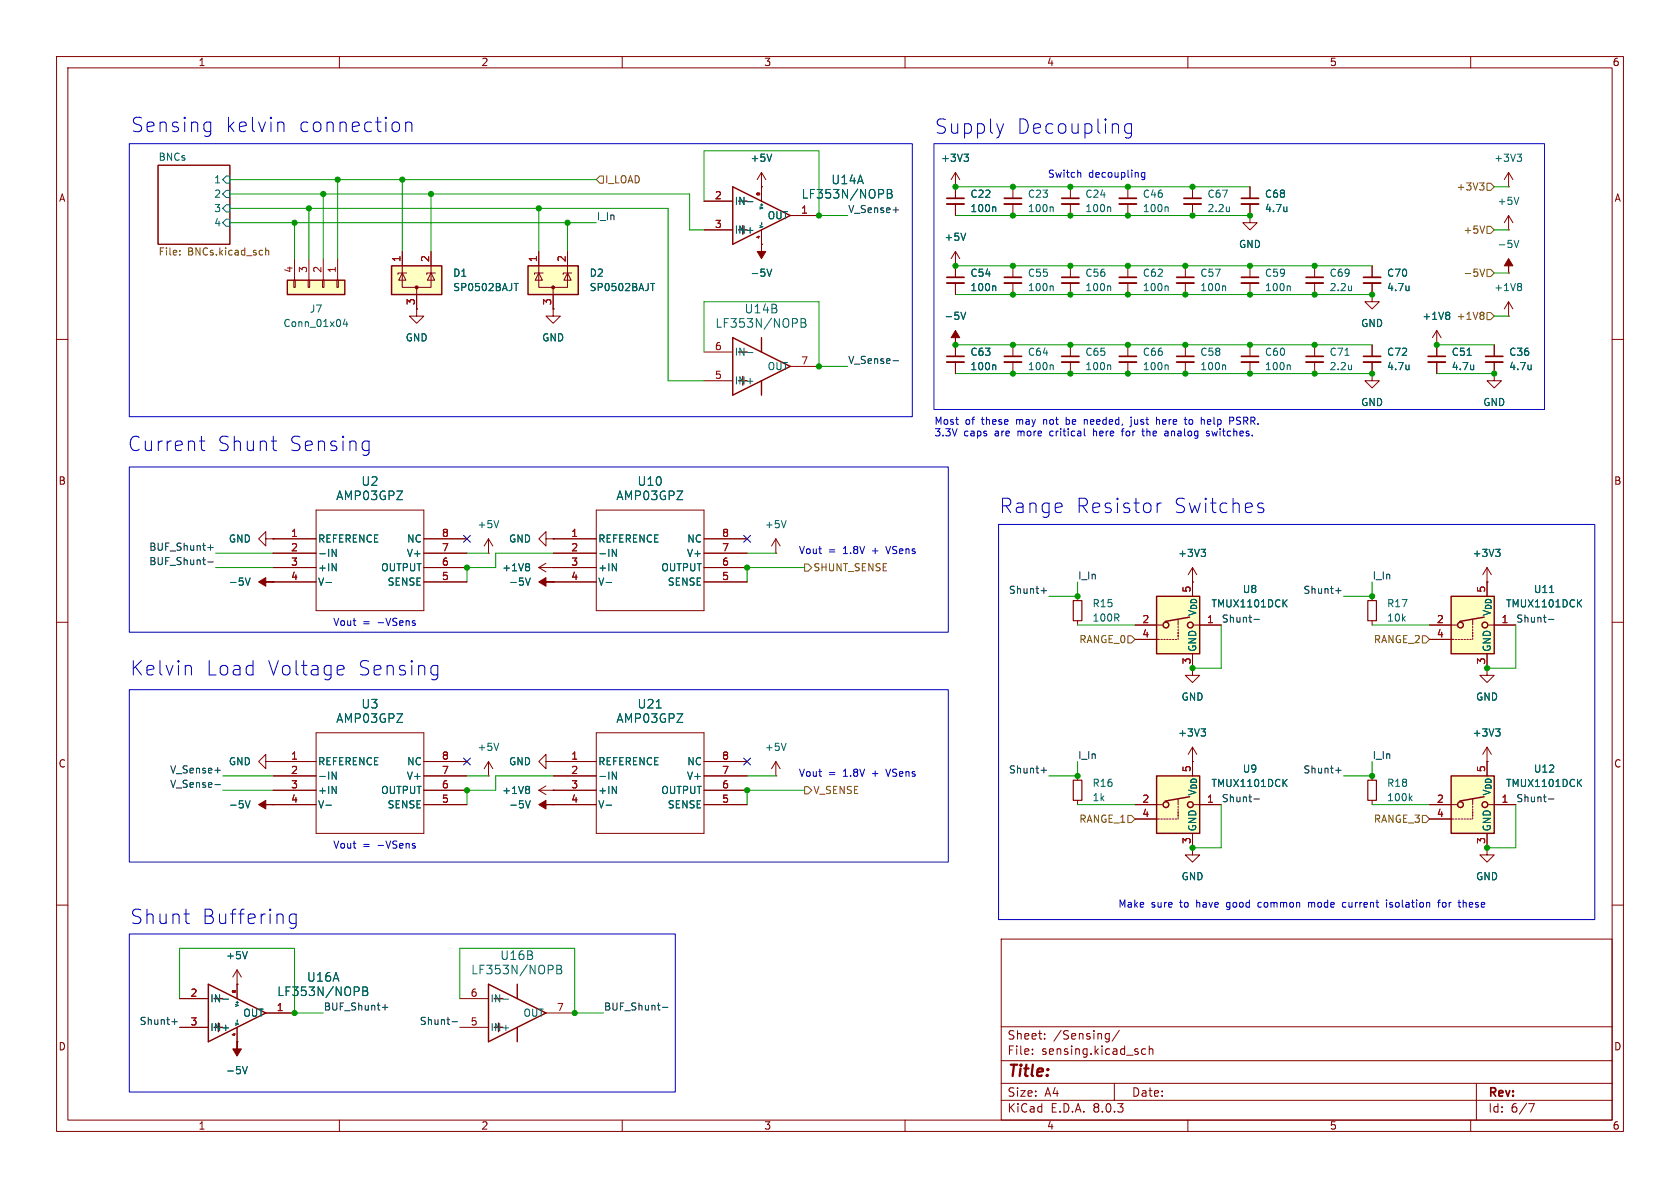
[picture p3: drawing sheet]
<svg xmlns="http://www.w3.org/2000/svg" width="297mm" height="210mm" viewBox="0 0 297 210" stroke-linecap="round" stroke-linejoin="round" font-family="sans-serif">
<g fill="none" stroke="#840000" stroke-width=".18">
<path d="M10 10h277v190h-277zM12 12h273v186h-273zM60 10v2M110 10v2M160 10v2M210 10v2M260 10v2M27.9 29.2h12.7v14h-12.7zM210.8 33v2.1M210.8 36.1v2M10 60h2M199.4 47v2"/>
<path d="M199.4 50v2.1M285 60h2M137.2 97.8h.1M137.2 95.3l-.8 1.2M137.2 95.3v2.5M137.2 95.3l.7 1.2M10 110h2M285 110h2M10 160h2M210.8 149.9v1.2h1.3l-1.3 1.3-1.3-1.3h1.3M210.8 149.9h.1M262.9 149.9v1.2h1.3l-1.3 1.3-1.3-1.3h1.3"/>
<path d="M262.9 149.9h.1M285 160h2M177 166h108v32h-108zM60 198v2M110 198v2M160 198v2M177 194.5h108M177 191.5h108M177 187.5h108M177 181.5h108M182.5 186.3v.1M182.5 185.5v.1"/>
<path d="M184.7 183.6v.1M184.7 182.8v.1M195.7 182.7l.4 .1M196.1 182.7v1.2l-.1 .2-.4 .1M196.1 183.6l-.4 .1M197 191.5v3M197.9 182.1l-1.3 2M202.5 185.5l-.4-.1-.3 .3v.4l.2 .2h.5M203.2 185.5l.2-.1 .3 .1 .1 .9M203.2 184.9v1.5M210 198v2M260 198v2"/>
<path d="M261 191.5v6.5M270.2 195.1h1l-.6 1.5"/>
</g>
<path d="M39.4 36.8l.6-.6h.6v1.3h-.6zM39.4 39.4l.6-.7h.6v1.3h-.6zM40 31.1h.6v1.3h-.6l-.6-.6zM40 33.7h.6v1.2h-.6l-.6-.6zM217.3 36.6v.8M217.3 37.3v.1M206.3 50.5l.2 .2v.7M139 92l-.4 1.3" fill="none" stroke="#006464" stroke-width=".18"/>
<path d="M31.8 45v.1M31.8 44.3v.1M47 43.8v1.3M47 44.4l.2-.2 .3 .1v.8" fill="none" stroke="#725600" stroke-width=".18"/>
<path d="M209.3 36.1h3M197.9 50h3" fill="none" stroke="#840000" stroke-width=".33"/>
<path d="M209.3 35.1h3M197.9 49h3" fill="none" stroke="#840000" stroke-width=".3"/>
<path d="M204.5 137.2h7.6v10.1h-7.6z" fill="#ffffc2"/>
<g fill="none" stroke="#840000" stroke-width=".18">
<path d="M200.7 144.8h4.3M200.7 142.2h4.8M205.2 144.8h.3M205.7 144.8h.3M206.2 144.8h.3M206.8 144.8h.2M207.3 144.8h.2M207.8 144.8h.2M208.3 141.2v1M208.3 142.5v.2M208.3 143v.3M208.3 143.5v.3"/>
<path d="M208.3 144v.3M208.3 144.5v.3M210.8 147.3v2.6M211.1 142.2h4.8"/>
</g>
<g fill="none" stroke="#840000" stroke-width=".25">
<path d="M204.5 137.2h7.6v10.1h-7.6zM210.3 140.8l-4.3 .8"/>
<circle cx="206.1" cy="142.2" r=".51"/>
<circle cx="210.4" cy="142.2" r=".51"/>
</g>
<path d="M227 138.3l.5 .7M227.5 137.8l-.7 .7" fill="none" stroke="#006464" stroke-width=".18"/>
<path d="M204.5 105.4h7.6v10.2h-7.6z" fill="#ffffc2"/>
<g fill="none" stroke="#840000" stroke-width=".18">
<path d="M134.6 43.2h.1M266.7 55.9h.1M266.7 53.3l-.8 1.3M266.7 53.3v2.6M266.7 53.3l.8 1.3M124.5 67.3h5M124.5 62.2h5M139.7 64.8h5.1M254 61v2M254 64v2M264.2 61v2M264.2 64v2"/>
<path d="M96.5 99.6l-1.3 .7M95.2 100.3l1.3 .8M95.2 100.3h2.6M97.8 102.9h.1M97.8 100.3h.1M200.7 113h4.3M200.7 110.5h4.8M205.2 113h.3M205.7 113h.3M206.2 113h.3M206.8 113h.2M207.3 113h.2"/>
<path d="M207.8 113h.2M208.3 109.5v1M208.3 110.7v.3M208.3 111.3v.2M208.3 111.8v.2M208.3 112.3v.2M208.3 112.8v.2M210.8 115.6v2.5M211.1 110.5h4.8M96.5 134.6v-1.2l-1.3 1.2 1.3 1.3v-1.3h1.3M97.8 134.6h.1"/>
</g>
<g fill="none" stroke="#840000" stroke-width=".25">
<path d="M129.5 59.7l10.2 5.1-10.2 5.1zM134.6 59.7v2.5M134.6 67.3v2.6M204.5 105.4h7.6v10.2h-7.6zM210.3 109.1l-4.3 .8"/>
<circle cx="206.1" cy="110.5" r=".51"/>
<circle cx="210.4" cy="110.5" r=".51"/>
</g>
<g fill="none" stroke="#006464" stroke-width=".18">
<path d="M135.6 47.6l.4 1.2 .4-1.2M141.6 56.3h.5l.2 .2 .1 .3-.3 .2a.41 .41 0 0 1 .4 .4 .41 .41 0 0 1-.3 .4h-.6zM141.6 57h.5M268.8 50.1l.2 .3-.2 .3 .2 .2v.2l-.2 .3M132.1 62.3h1M259.4 62.8h.7M260.5 64.5v.9M260.5 65.2v.1M270.7 64.5v.9M270.7 65.2l-.1 .1M93.4 99.6l.2 .3-.2 .3 .2 .1v.4l-.2 .2M92.9 102.2l.4 1.2 .4-1.2"/>
<path d="M227 106.6l.5 .7M227.5 106l-.7 .7"/>
</g>
<path d="M252.5 64h3M262.6 64h3.1" fill="none" stroke="#840000" stroke-width=".33"/>
<path d="M252.5 63h3M262.6 63h3.1" fill="none" stroke="#840000" stroke-width=".3"/>
<g fill="#840000" stroke="#840000" stroke-width=".18">
<path d="M134.6 43.2v1.3h.8l-.8 1.2-.7-1.2h.7z"/>
<path d="M95.2 102.9l1.3-.8v.8h1.3h-1.3v.7z"/>
</g>
<path d="M69.2 47h8.9v5.1h-8.9z" fill="#ffffc2"/>
<path d="M129.5 33l10.2 5.1-10.2 5.1zM69.2 47h8.9v5.1h-8.9z" fill="none" stroke="#840000" stroke-width=".25"/>
<g fill="#840000" stroke="#840000" stroke-width=".18">
<path d="M45.7 102.9l1.3-.8v.8h1.3h-1.3v.7z"/>
<circle cx="73.7" cy="50.8" r=".25"/>
</g>
<g fill="none" stroke="#840000" stroke-width=".18">
<path d="M124.5 35.6h5M134.6 33h.1M134.6 30.5l-.7 1.3M134.6 30.5v5.1M134.6 30.5l.8 1.3M139.7 38.1h5.1M168.9 33h.1M168.9 30.5l-.8 1.3M168.9 30.5v2.5M168.9 30.5l.8 1.3M179.1 33v2.1M179.1 36.1v2"/>
<path d="M189.2 33v2.1M189.2 36.1v2M199.4 33v2.1M199.4 36.1v2M266.7 33h.1M266.7 30.5l-.8 1.3M266.7 30.5v2.5M266.7 30.5l.8 1.3M71.1 48.3v2.5h5.1v-2.5M71.1 48.3l.7 1.2h-1.3zM71.1 44.5v3.8M71.9 48.3h-1.5v.2"/>
<path d="M73.7 50.8v3.8M76.2 48.3l.6 1.2h-1.2zM76.2 44.5v3.8M77 48.3h-1.6v.2M124.5 40.6h5M134.6 40.6v2.6M179.1 47v2M179.1 50v2.1M189.2 47v2M189.2 50v2.1M209.5 47v2M209.5 50v2.1"/>
<path d="M199.4 61v2M199.4 64v2M209.5 61v2M209.5 64v2M242.6 66v1.3h1.2l-1.2 1.3-1.3-1.3h1.3M242.6 66h.1M264.2 66v1.3h1.2l-1.2 1.3-1.3-1.3h1.3M264.2 66h.1M86.4 97.8h.1M86.4 95.3l-.8 1.2M86.4 95.3v2.5M86.4 95.3l.7 1.2"/>
<path d="M48.3 102.9h.1M47 134.6v-1.2l-1.3 1.2 1.3 1.3v-1.3h1.3M48.3 134.6h.1"/>
</g>
<g fill="none" stroke="#006464" stroke-width=".18">
<path d="M132.1 35.7h1M134.3 39.9l.5 .2-.5 .1M134.3 36.6l.5 .2-.5 .1M134.7 36v.4M134.7 39.3v.4M136.4 27.2l-.4 1.3M156.9 33.5h.5l.2 .1 .1 .3-.3 .3a.41 .41 0 0 1 .3 .4 .41 .41 0 0 1-.3 .4h-.5zM156.9 34.2h.5M170.4 27.2h.8l-.4 .5M171 27.7l.2 .3v.3l-.2 .2M186 36.6l.2 .2v.6M196.2 36.6l.2 .2v.6"/>
<path d="M206.3 36.6l.2 .2v.6M268.2 27.2h.8l-.4 .5M268.8 27.7l.2 .3v.3l-.2 .2M90.9 50.1h.7M91.2 50.1v1.3M186 50.5l.2 .2v.7M196.2 50.5l.2 .2v.7M216.5 50.5l.2 .2v.7M206.3 64.5l.2 .2v.7M216.5 64.5l.2 .2v.7M88.2 92l-.4 1.3M43.4 102.2l.4 1.2 .4-1.2"/>
</g>
<path d="M177.5 36.1h3.1M187.7 36.1h3.1M197.9 36.1h3M177.5 50h3.1M187.7 50h3.1M208 50h3.1M197.9 64h3M208 64h3.1" fill="none" stroke="#840000" stroke-width=".33"/>
<path d="M177.5 35.1h3.1M187.7 35.1h3.1M197.9 35.1h3M177.5 49h3.1M187.7 49h3.1M208 49h3.1M197.9 63h3M208 63h3.1" fill="none" stroke="#840000" stroke-width=".3"/>
<path d="M93.3 47h8.9v5.1h-8.9z" fill="#ffffc2"/>
<path d="M93.3 47h8.9v5.1h-8.9z" fill="none" stroke="#840000" stroke-width=".25"/>
<g fill="#840000" stroke="#840000" stroke-width=".18">
<path d="M266.7 45.7l.8 1.3h-.8v1.3v-1.3h-.8z"/>
<path d="M168.9 58.4l.8 1.3h-.8v1.3v-1.3h-.8z"/>
<circle cx="97.8" cy="50.8" r=".25"/>
</g>
<g fill="none" stroke="#840000" stroke-width=".18">
<path d="M168.9 33v2.1M168.9 36.1v2M266.7 38.1l-.8 1.3M266.7 38.1v2.5M266.7 38.1l.8 1.3M73.7 54.6v1.3h1.2l-1.2 1.3-1.3-1.3h1.3M73.7 54.6h.1M95.2 48.3v2.5h5.1v-2.5M95.2 48.3l.7 1.2h-1.3zM95.2 44.5v3.8M96 48.3h-1.5v.2M97.8 54.6v1.3h1.3l-1.3 1.3-1.3-1.3h1.3"/>
<path d="M97.8 54.6h.1M97.8 50.8v3.8M100.3 48.3l.7 1.2h-1.3zM100.3 44.5v3.8M101.1 48.3h-1.5v.2M168.9 47h.1M168.9 44.5v4.5M168.9 50v2.1M168.9 44.5l-.8 1.2M168.9 44.5l.8 1.2M232.4 47v2M232.4 50v2.1"/>
<path d="M242.6 52.1v1.2h1.2l-1.2 1.3-1.3-1.3h1.3M242.6 52.1h.1M242.6 47v2M242.6 50v2.1M266.7 40.6h.1M266.7 48.3h.1M168.9 61h.1M168.9 61v2M168.9 64v2M179.1 61v2M179.1 64v2M189.2 61v2"/>
<path d="M189.2 64v2M232.4 61v2M232.4 64v2M242.6 61v2M242.6 64v2M47 95.3v-1.3l-1.3 1.3 1.3 1.2v-1.2h1.3M48.3 95.3h.1M96.5 95.3v-1.3l-1.3 1.3 1.3 1.2v-1.2h1.3M97.8 95.3h.1M210.8 100.3l-.7 1.3M210.8 100.3v2.6M210.8 100.3l.8 1.3"/>
<path d="M242.6 105.4v.8M242.6 109.7v.8M262.9 118.1v1.3h1.3l-1.3 1.3-1.3-1.3h1.3M262.9 118.1h.1M262.9 100.3l-.8 1.3M262.9 100.3v2.6M262.9 100.3l.8 1.3M242.6 137.2v.7M262.9 132.1v2.5M262.9 132.1l-.8 1.3M262.9 132.1l.8 1.3M242.6 141.5v.7"/>
</g>
<g fill="none" stroke="#006464" stroke-width=".18">
<path d="M175.9 36.6l.1 .2v.6M268.5 34.9l-.4 1.2M115 50.1h.7M115.4 50.1v1.3M169.9 55.2l.4 1.3 .4-1.3M170.7 41.2l-.4 1.3M175.9 50.5l.1 .2v.7M238.9 50.5v.9M238.9 51.3h.1M249.1 50.5v.9M249.1 51.3h-.1M267.7 42.5l.4 1.3 .4-1.3"/>
<path d="M175.9 64.5l.1 .2v.7M186 64.5l.2 .2v.7M196.2 64.5l.2 .2v.7M237.8 62.8h.7M238.9 64.5v.9M238.9 65.2v.1M249.1 64.5v.9M249.1 65.2l-.1 .1M212.3 97.1h.8l-.4 .5M212.9 97.6l.2 .2v.3l-.2 .3M264.4 97.1h.8l-.4 .5M264.9 97.6l.3 .2v.3l-.3 .3"/>
<path d="M264.4 128.8h.8l-.4 .5M264.9 129.3l.3 .3v.3l-.3 .2M249.3 141.1l.3 .4M249.6 140.7l-.4 .5"/>
</g>
<path d="M167.4 36.1h3M167.4 50h3M230.9 50h3M241 50h3.1M167.4 64h3M177.5 64h3.1M187.7 64h3.1M230.9 64h3M241 64h3.1" fill="none" stroke="#840000" stroke-width=".33"/>
<path d="M167.4 35.1h3M167.4 49h3M230.9 49h3M241 49h3.1M167.4 63h3M177.5 63h3.1M187.7 63h3.1M230.9 63h3M241 63h3.1" fill="none" stroke="#840000" stroke-width=".3"/>
<path d="M241.8 106.2h1.5v3.5h-1.5zM241.8 137.9h1.5v3.6h-1.5z" fill="none" stroke="#840000" stroke-width=".2"/>
<path d="M50.8 49.5h10.2v2.6h-10.2z" fill="#ffffc2"/>
<g fill="none" stroke="#840000" stroke-width=".18">
<path d="M51.9 49.5h.3v1.3h-.3zM52.1 45.7v3.8M54.5 49.5h.2v1.3h-.2zM54.6 45.7v3.8M57 49.5h.3v1.3h-.3zM57.1 45.7v3.8M59.6 49.5h.2v1.3h-.2zM59.7 45.7v3.8M95.2 139.7l1.3 .8M95.2 139.7h2.6M96.5 138.9l-1.3 .8M97.8 139.7h.1"/>
<path d="M48.3 142.2h.1M97.8 142.2h.1"/>
</g>
<path d="M50.8 49.5h10.2v2.6h-10.2z" fill="none" stroke="#840000" stroke-width=".25"/>
<path d="M61 56.4l-.3 .9h.8M61.3 56.9v.8M93.4 139l.2 .3-.2 .3 .2 .1v.3l-.2 .3M43.4 141.5l.4 1.3 .4-1.3M92.9 141.5l.4 1.3 .4-1.3" fill="none" stroke="#006464" stroke-width=".18"/>
<g fill="#840000" stroke="#840000" stroke-width=".18">
<path d="M45.7 142.2l1.3-.7v.7h1.3h-1.3v.8z"/>
<path d="M95.2 142.2l1.3-.7v.7h1.3h-1.3v.8z"/>
</g>
<path d="M256.5 105.4h7.7v10.2h-7.7z" fill="#ffffc2"/>
<g fill="none" stroke="#840000" stroke-width=".18">
<path d="M252.7 113h4.3M252.7 110.5h4.9M257.3 113h.3M257.8 113h.3M258.3 113h.3M258.8 113h.3M259.3 113h.3M259.8 113h.3M260.3 109.5v1M260.3 110.7v.3M260.3 111.3v.2M260.3 111.8v.2"/>
<path d="M260.3 112.3v.2M260.3 112.8v.2M262.9 115.6v2.5M263.1 110.5h4.9M41.9 174h.1M41.9 171.5l-.8 1.2M41.9 171.5v2.5M41.9 171.5l.8 1.2M81.3 176.5h5.1M96.5 179.1h5.1M41.9 184.2h.1M81.3 181.6h5.1"/>
</g>
<g fill="none" stroke="#840000" stroke-width=".25">
<path d="M256.5 105.4h7.7v10.2h-7.7zM262.4 109.1l-4.3 .8M86.4 174l10.1 5.1-10.1 5.1zM91.4 174v2.5M91.4 181.6v2.6"/>
<circle cx="258.2" cy="110.5" r=".51"/>
<circle cx="262.5" cy="110.5" r=".51"/>
</g>
<path d="M274 104.8h.7M279.1 106.6l.5 .7M279.6 106l-.7 .7M43.7 168.2l-.4 1.3M89 176.6h.9M98.4 170.6h.6l.2 .2v.3l-.2 .2a.41 .41 0 0 1 .3 .4 .41 .41 0 0 1-.3 .4h-.6zM98.4 171.3h.6M42.9 188.5l.4 1.3 .4-1.3" fill="none" stroke="#006464" stroke-width=".18"/>
<path d="M41.9 184.2v1.2h.8l-.8 1.3-.8-1.3h.8z" fill="#840000" stroke="#840000" stroke-width=".18"/>
<path d="M256.5 137.2h7.7v10.1h-7.7z" fill="#ffffc2"/>
<g fill="none" stroke="#840000" stroke-width=".18">
<path d="M124.5 35.6h5M134.6 33h.1M134.6 33v2.6M139.7 38.1h5.1M168.9 33h.1M168.9 33v2.1M168.9 36.1v2M221 38.1v1.3h1.2l-1.2 1.2-1.3-1.2h1.3M221 38.1h.1M221 33v2.1M221 36.1v2M71.1 44.5v2.5"/>
<path d="M73.7 54.6h.1M73.7 52.1v2.5M76.2 44.5v2.5M95.2 44.5v2.5M97.8 54.6h.1M97.8 52.1v2.5M100.3 44.5v2.5M124.5 40.6h5M134.6 43.2h.1M134.6 40.6v2.6M168.9 47h.1M168.9 47v2"/>
<path d="M168.9 50v2.1M221 47v2M221 50v2.1M242.6 52.1h.1M242.6 47v2M242.6 50v2.1M254 58.4l-.8 1.3M254 58.4v4.6M254 58.4l.8 1.3M168.9 61h.1M168.9 61v2M168.9 64v2"/>
<path d="M221 61v2M221 64v2M242.6 66h.1M242.6 61v2M242.6 64v2M254 61h.1M254 64v2M264.2 66h.1M264.2 61v2M264.2 64v2M48.3 95.3h.1M48.3 95.3h7.6"/>
<path d="M48.3 97.8h7.6M55.9 90.2h19v17.8h-19zM74.9 95.3h7.6M74.9 97.8h7.6M97.8 95.3h.1M97.8 95.3h7.6M97.8 97.8h7.6M105.4 90.2h19.1v17.8h-19.1zM124.5 95.3h7.6M124.5 97.8h7.6M48.3 102.9h.1M48.3 100.3h7.6"/>
<path d="M48.3 102.9h7.6M74.9 100.3h7.6M74.9 102.9h7.6M97.8 102.9h.1M97.8 100.3h.1M97.8 100.3h7.6M97.8 102.9h7.6M124.5 100.3h7.6M124.5 102.9h7.6M190.5 105.4v.8M190.5 109.7v.8M200.7 110.5h3.8"/>
<path d="M200.7 113h3.8M210.8 118.1v1.3h1.3l-1.3 1.3-1.3-1.3h1.3M210.8 118.1h.1M210.8 115.6v2.5M212.1 110.5h3.8M252.7 110.5h3.8M252.7 113h3.8M262.9 118.1h.1M262.9 115.6v2.5M264.2 110.5h3.8M48.3 134.6h.1M48.3 134.6h7.6"/>
<path d="M48.3 137.2h7.6M48.3 139.7h7.6M55.9 129.5h19v17.8h-19zM74.9 134.6h7.6M74.9 137.2h7.6M74.9 139.7h7.6M86.4 137.2h.1M86.4 134.6l-.8 1.3M86.4 134.6v2.6M86.4 134.6l.7 1.3M97.8 134.6h.1M97.8 139.7h.1"/>
<path d="M97.8 134.6h7.6M97.8 137.2h7.6M97.8 139.7h7.6M105.4 129.5h19.1v17.8h-19.1zM124.5 134.6h7.6M124.5 137.2h7.6M124.5 139.7h7.6M137.2 137.2h.1M137.2 134.6l-.8 1.3M137.2 134.6v2.6M137.2 134.6l.7 1.3M190.5 137.2v.7"/>
<path d="M210.8 132.1l-.7 1.3M210.8 132.1v2.5M210.8 132.1l.8 1.3M48.3 142.2h.1M48.3 142.2h7.6M74.9 142.2h7.6M97.8 142.2h.1M97.8 142.2h7.6M124.5 142.2h7.6M190.5 141.5v.7M200.7 144.8h3.8M200.7 142.2h3.8"/>
<path d="M210.8 149.9h.1M210.8 147.3v2.6M212.1 142.2h3.8M252.7 144.8h4.3M252.7 142.2h4.9M257.3 144.8h.3M257.8 144.8h.3M258.3 144.8h.3M258.8 144.8h.3M259.3 144.8h.3M259.8 144.8h.3M260.3 141.2v1"/>
<path d="M260.3 142.5v.2M260.3 143v.3M260.3 143.5v.3M260.3 144v.3M260.3 144.5v.3M262.9 149.9h.1M262.9 147.3v2.6M263.1 142.2h4.9M31.7 176.5h5.1M41.9 174h.1M41.9 174v2.5M47 179.1h5.1"/>
<path d="M31.7 181.6h5.1M41.9 184.2h.1M41.9 181.6v2.6"/>
</g>
<g fill="none" stroke="#840000" stroke-width=".25">
<path d="M256.5 137.2h7.7v10.1h-7.7zM262.4 140.8l-4.3 .8M36.8 174l10.2 5.1-10.2 5.1z"/>
<circle cx="258.2" cy="142.2" r=".51"/>
<circle cx="262.5" cy="142.2" r=".51"/>
</g>
<g fill="none" stroke="#006464" stroke-width=".18">
<path d="M132.1 35.7h1M134.3 39.9l.5 .2-.5 .1M134.3 36.6l.5 .2-.5 .1M134.7 36v.4M134.7 39.3v.4M136.4 27.2l-.4 1.3M156.9 33.5h.5l.2 .1 .1 .3-.3 .3a.41 .41 0 0 1 .3 .4 .41 .41 0 0 1-.3 .4h-.5zM156.9 34.2h.5M170.4 27.2h.8l-.4 .5M171 27.7l.2 .3v.3l-.2 .2M175.9 36.6l.1 .2v.6M227.5 36.6v.8"/>
<path d="M227.5 37.3l-.1 .1M90.9 50.1h.7M91.2 50.1v1.3M115 50.1h.7M115.4 50.1v1.3M135.6 47.6l.4 1.2 .4-1.2M169.9 55.2l.4 1.3 .4-1.3M170.7 41.2l-.4 1.3M175.9 50.5l.1 .2v.7M227.9 50.5l.2 .2v.7M249.1 50.5v.9M249.1 51.3h-.1"/>
<path d="M256.1 55.2l.2 .2-.2 .3 .2 .3v.2l-.2 .3M175.9 64.5l.1 .2v.7M227.9 64.5l.2 .2v.7M249.1 64.5v.9M249.1 65.2l-.1 .1M259.4 62.8h.7M260.5 64.5v.9M260.5 65.2v.1M270.7 64.5v.9M270.7 65.2l-.1 .1M58.7 97.1l.7 1.3v-1.3M58.7 99.6l.7 1.3v-1.3"/>
<path d="M93.4 99.6l.2 .3-.2 .3 .2 .1v.4l-.2 .2M108.2 97.1l.8 1.3v-1.3M108.2 99.6l.8 1.3v-1.3M212.3 97.1h.8l-.4 .5M212.9 97.6l.2 .2v.3l-.2 .3M264.4 97.1h.8l-.4 .5M264.9 97.6l.3 .2v.3l-.3 .3M43.4 102.2l.4 1.2 .4-1.2M57.6 103h1M92.9 102.2l.4 1.2 .4-1.2M107.2 103h.9M227 106.6l.5 .7"/>
<path d="M227.5 106l-.7 .7M274 104.8h.7M279.1 106.6l.5 .7M279.6 106l-.7 .7M58.7 136.5l.7 1.2v-1.2M58.7 139l.7 1.3v-1.3M88.2 131.4l-.4 1.3M93.4 139l.2 .3-.2 .3 .2 .1v.3l-.2 .3M108.2 136.5l.8 1.2v-1.2M108.2 139l.8 1.3v-1.3M116 125.2h.9M139 131.4l-.4 1.3"/>
<path d="M212.3 128.8h.8l-.4 .5M212.9 129.3l.2 .3v.3l-.2 .2M227 138.3l.5 .7M227.5 137.8l-.7 .7M264.4 128.8h.8l-.4 .5M264.9 129.3l.3 .3v.3l-.3 .2M279.1 138.3l.5 .7M279.6 137.8l-.7 .7M43.4 141.5l.4 1.3 .4-1.3M57.6 142.3h1M92.9 141.5l.4 1.3 .4-1.3M107.2 142.3h.9"/>
<path d="M39.4 176.6h1M41.6 177.6l.5 .1-.5 .2M41.9 177v.4M43.7 168.2l-.4 1.3M64.2 174.5h.5l.2 .1 .1 .3-.3 .3a.41 .41 0 0 1 .3 .4 .41 .41 0 0 1-.3 .4h-.5zM64.2 175.2h.5M41.6 180.9l.5 .1-.5 .2M41.9 180.3v.4M42.9 188.5l.4 1.3 .4-1.3"/>
</g>
<path d="M189.7 106.2h1.6v3.5h-1.6zM189.7 137.9h1.6v3.6h-1.6z" fill="none" stroke="#840000" stroke-width=".2"/>
<path d="M219.5 36.1h3M219.5 50h3M219.5 64h3" fill="none" stroke="#840000" stroke-width=".33"/>
<path d="M219.5 35.1h3M219.5 49h3M219.5 63h3" fill="none" stroke="#840000" stroke-width=".3"/>
<g fill="none" stroke="#725600" stroke-width=".18">
<path d="M106 31.1h.7v1.3h-.7l-.6-.6zM261.6 32.3h.8l-.5 .5M262.1 32.8l.3 .3v.3l-.3 .2M262.5 39.9l-.4 1.3M262.9 32.4h.6l.7 .6-.7 .7h-.6zM261.6 47.6l.5 1.2 .4-1.2M262.1 55.2l.3 .2-.3 .3 .3 .3v.2l-.3 .3M262.9 40h.6l.7 .6-.7 .7h-.6zM262.9 47.6h.6l.7 .7-.7 .6h-.6zM262.9 55.2h.6l.7 .7-.7 .6h-.6zM142.2 99.7h.7l.6 .6-.6 .7h-.7zM199.4 112.4h.6l.7 .6-.7 .7h-.6z"/>
<path d="M251.5 112.4h.6l.6 .6-.6 .7h-.6zM142.2 139.1h.7l.6 .6-.6 .6h-.7zM199.4 144.1h.6l.7 .7-.7 .6h-.6zM251.5 144.1h.6l.6 .7-.6 .6h-.6z"/>
</g>
<g fill="none" stroke="#0f0f0f" stroke-width=".18">
<path d="M157.9 37.1h1M157.9 63.8h1M36.7 99.3h1M36.7 96.8h1M37.2 96.3v1M184 104.4h1M184.5 103.9v1M221.7 109.5h1M236.1 104.4h1M236.6 103.9v1M273.8 109.5h.9M38 136.2h1"/>
<path d="M38 138.7h1M184 136.2h1M184.5 135.7v.9M236.1 136.2h1M236.6 135.7v.9M221.7 141.2h1M273.8 141.2h.9M67.6 178.1h1M68.1 177.6v1M117.1 178.1h1M30.4 180.6h.9M30.9 180.1v1"/>
<path d="M79.9 180.6h1"/>
</g>
<g fill="none" stroke="#0000c2" stroke-width=".18">
<path d="M22.9 25.4h138.4v48.3h-138.4zM36.5 21.6l.8 .1M37.3 21.6v2l-.5 .5M37.3 23.1l-.8 .2M49.5 21.6l.6 .1 .1 .2v1.4M71.7 21.8a.63 .63 0 0 1 1.1 .1v1.4M71.7 21.6v1.7M165.1 25.4h107.9v47h-107.9zM177.4 21.9l-.6 1.7M190.7 30.5l.4 .2v.6M200 21.9v2a.69 .69 0 0 1-1.1 .4M200 22l-.7-.1-.5 .5v.7l.3 .3 .2 .2 .7-.2"/>
<path d="M202.4 30.6l-.4-.1-.2 .2 .1 .6h.5M202.4 30.5v1l-.3 .3-.3-.1M35.2 78h1M35.6 77.1v2.2l.1 .2 .5 .2M47.9 78h1M48.7 79.7h.2M64.5 78l.7 .1M65.2 79.5l-.7 .2M65.2 78v2l-.4 .5M188.5 73.7v1.3M188.5 75h.1M188.6 74.2h-.1"/>
<path d="M191.7 74.2v.8M191.7 75.8v1.1l.2 .2M192.1 74.2l-.4 .1M193.3 75.8v1.3M193.5 76.2l-.2 .1M198.2 76.2h.5M198.4 76v1.1M200 73.7v.2M200 74.2l-.1 1.2M201.8 76.2h.5M202 75.8v1.1l.3 .2M204.4 74.3l.2-.1h.3l.1 .8"/>
<path d="M204.4 73.7v1.3M206 76.3h.4l.1 .8M206 77h.5M206.5 76.5l-.5 .1M209.3 74.2h.5M209.7 75h.1M210.4 74.2l-.2 .2v.4l.2 .2M213.5 74.2v.8M213.8 76.3l-.3-.1-.2 .2v.2l.5 .1v.3h-.5M214.1 74.5l-.6 .1M217.9 73.7l.2 .3v.3l-.2 .1M218.6 75h.2"/>
<path d="M218.8 73.7l-.2 .3 .2 .3M22.9 82.6h144.7v29.2h-144.7zM156.6 96.6l.4 1.3M176.5 92.7h105.4v69.9h-105.4zM204.6 88.9v1.7M205.3 88.9a.65 .65 0 0 0-.7 .5M222.5 89l.2-.1 .6 .1M222.5 89.6l.8 .3 .1 .4-.3 .3-.8-.1M33.5 117.6l.3 .4v1.3M60 117.6l.7 .1 .1 .5-1.2 .3M60.7 119.2l-.7 .1M73.1 110.1l.3 .1v.2l-.2 .2h-.2"/>
<path d="M73.1 109.7l.3 .1M76.7 117.6l.7 .1M77.4 119.2l-.7 .1M77.4 117.6v2.1a.69 .69 0 0 1-.9 .5M22.9 121.9h144.7v30.5h-144.7zM156.6 136l.4 1.2M73.1 149.5l.3 .1v.2l-.2 .1h-.2M73.1 149.1h.3M222.6 159.5l-.2 .3v.3l.2 .3M231.3 159.5v.9M231.7 159.5l-.4 .1M237.9 159.6l-.3-.1-.3 .3 .1 .5h.5"/>
<path d="M245.1 159.1v.1M245.1 159.5v.9M245.9 159.5l-.2 .2 .2 .2M254.1 159.5h.5M254.6 159.1l-.3 .2v1.1M255.2 159.5l-.2 .3v.3l.2 .3M258.7 159.1v1.3M259 159.5l-.3 .1M22.9 165.1h96.5v27.9h-96.5zM32.5 161.6h1M33.2 163.3h.3M52.4 161.7l-.8-.1-.5 .5v.7l.3 .3 .2 .2 .8-.2"/>
<path d="M52.4 161.6v2a.69 .69 0 0 1-1.1 .4M245.7 160.3l.3 .1"/>
</g>
<g fill="none" stroke="#009600" stroke-width=".18">
<path d="M40.6 39.4h64.8M40.6 36.8h77.5v30.5h6.4M40.6 34.3h81.3v6.3h2.6M40.6 31.8h64.8M52.1 39.4v6.3M54.6 36.8v8.9M57.1 34.3v11.4M59.7 31.8v13.9M71.1 31.8v12.7M76.2 34.3v10.2M95.2 36.8v7.7M100.3 39.4v5.1"/>
<path d="M124.5 35.6v-8.9h20.3v11.4h5.1M168.9 33h52.1M168.9 38.1h52.1M264.2 33h2.5M168.9 52.1h73.7M168.9 47h73.7M264.2 40.6h2.5M264.2 55.9h2.5M264.2 48.3h2.5M124.5 62.2v-8.9h20.3v11.5h5.1M168.9 61h73.7M168.9 66h73.7"/>
<path d="M254 61h10.2M254 66h10.2M38.1 97.8h10.2M82.5 97.8h3.9M97.8 97.8h-10.2v2.5h-5.1v2.6M132.1 97.8h5.1M38.1 100.3h10.2M142.2 100.3h-10.1v2.6M190.5 102.9v2.5h-5.1M190.5 110.5h10.2M215.9 110.5v7.6h-5.1M242.6 102.9v2.5h-5.1"/>
<path d="M242.6 110.5h10.1M268 110.5v7.6h-5.1M39.4 137.2h8.9M39.4 139.7h8.9M82.5 137.2h3.9M97.8 137.2h-10.2v2.5h-5.1v2.5M132.1 137.2h5.1M142.2 139.7h-10.1v2.5M190.5 134.6v2.6h-5.1M242.6 134.6v2.6h-5.1M190.5 142.2h10.2M215.9 142.2v7.7h-5.1"/>
<path d="M242.6 142.2h10.1M268 142.2v7.7h-5.1M31.7 176.5v-8.9h20.4v11.5h5M81.3 176.5v-8.9h20.3v11.5h5.1"/>
</g>
<path d="M81.9 94.6l1.3 1.3M83.2 94.6l-1.3 1.3M131.5 94.6l1.2 1.3M132.7 94.6l-1.2 1.3M81.9 134l1.3 1.2M83.2 134l-1.3 1.2M131.5 134l1.2 1.2M132.7 134l-1.2 1.2" fill="none" stroke="#000084" stroke-width=".18"/>
<g fill="#009600" stroke="#009600" stroke-width=".18">
<circle cx="189.2" cy="38.1" r=".46"/>
<circle cx="199.4" cy="33" r=".46"/>
<circle cx="199.4" cy="38.1" r=".46"/>
<circle cx="189.2" cy="33" r=".46"/>
<circle cx="210.8" cy="38.1" r=".46"/>
<circle cx="221" cy="38.1" r=".46"/>
<circle cx="209.5" cy="52.1" r=".46"/>
<circle cx="209.5" cy="66" r=".46"/>
<circle cx="209.5" cy="61" r=".46"/>
<circle cx="199.4" cy="52.1" r=".46"/>
<circle cx="189.2" cy="47" r=".46"/>
<circle cx="199.4" cy="47" r=".46"/>
<circle cx="189.2" cy="52.1" r=".46"/>
<circle cx="209.5" cy="47" r=".46"/>
<circle cx="221" cy="47" r=".46"/>
<circle cx="221" cy="52.1" r=".46"/>
<circle cx="199.4" cy="61" r=".46"/>
<circle cx="199.4" cy="66" r=".46"/>
<circle cx="189.2" cy="61" r=".46"/>
<circle cx="210.8" cy="33" r=".46"/>
<circle cx="179.1" cy="52.1" r=".46"/>
<circle cx="179.1" cy="47" r=".46"/>
<circle cx="179.1" cy="33" r=".46"/>
<circle cx="179.1" cy="38.1" r=".46"/>
<circle cx="168.9" cy="47" r=".46"/>
<circle cx="179.1" cy="66" r=".46"/>
<circle cx="168.9" cy="61" r=".46"/>
<circle cx="179.1" cy="61" r=".46"/>
<circle cx="210.8" cy="118.1" r=".46"/>
<circle cx="210.8" cy="149.9" r=".46"/>
<circle cx="190.5" cy="137.2" r=".46"/>
<circle cx="232.4" cy="66" r=".46"/>
<circle cx="264.2" cy="66" r=".46"/>
<circle cx="262.9" cy="149.9" r=".46"/>
<circle cx="242.6" cy="137.2" r=".46"/>
<circle cx="242.6" cy="105.4" r=".46"/>
<circle cx="262.9" cy="118.1" r=".46"/>
<circle cx="242.6" cy="52.1" r=".46"/>
<circle cx="254" cy="61" r=".46"/>
<circle cx="242.6" cy="66" r=".46"/>
<circle cx="232.4" cy="47" r=".46"/>
<circle cx="232.4" cy="52.1" r=".46"/>
<circle cx="221" cy="61" r=".46"/>
<circle cx="232.4" cy="61" r=".46"/>
<circle cx="221" cy="66" r=".46"/>
<circle cx="168.9" cy="33" r=".46"/>
<circle cx="144.8" cy="38.1" r=".46"/>
<circle cx="132.1" cy="139.7" r=".46"/>
<circle cx="95.2" cy="36.8" r=".46"/>
<circle cx="76.2" cy="34.3" r=".46"/>
<circle cx="100.3" cy="39.4" r=".46"/>
<circle cx="132.1" cy="100.3" r=".46"/>
<circle cx="190.5" cy="105.4" r=".46"/>
<circle cx="144.8" cy="64.8" r=".46"/>
<circle cx="189.2" cy="66" r=".46"/>
<circle cx="82.5" cy="100.3" r=".46"/>
<circle cx="57.1" cy="34.3" r=".46"/>
<circle cx="59.7" cy="31.8" r=".46"/>
<circle cx="54.6" cy="36.8" r=".46"/>
<circle cx="71.1" cy="31.8" r=".46"/>
<circle cx="52.1" cy="39.4" r=".46"/>
<circle cx="101.6" cy="179.1" r=".46"/>
<circle cx="82.5" cy="139.7" r=".46"/>
<circle cx="52.1" cy="179.1" r=".46"/>
</g>
<g font-size="3.5" fill="#0000c2">
<text x="23.1" y="23.6">Sensing</text>
<text x="39.8" y="23.6">kelvin</text>
<text x="52.7" y="23.6">connection</text>
<text x="165.1" y="23.9">Supply</text>
<text x="179.6" y="23.9">Decoupling</text>
<text x="22.6" y="80">Current</text>
<text x="38.4" y="80">Shunt</text>
<text x="51" y="80">Sensing</text>
<text x="176.5" y="90.9">Range</text>
<text x="190" y="90.9">Resistor</text>
<text x="207.3" y="90.9">Switches</text>
<text x="22.9" y="119.6">Kelvin</text>
<text x="36.2" y="119.6">Load</text>
<text x="47.1" y="119.6">Voltage</text>
<text x="63" y="119.6">Sensing</text>
<text x="22.9" y="163.6">Shunt</text>
<text x="35.5" y="163.6">Buffering</text>
</g>
<text font-size="2.8" fill="#840000" x="178" y="190.9">Title:</text>
<g font-size="2.1" fill="#006464">
<text x="141.6" y="35.3">LF353N/NOPB</text>
<text x="146.9" y="32.8">U14A</text>
<text x="126.4" y="58.1">LF353N/NOPB</text>
<text x="131.5" y="55.6">U14B</text>
<text x="59.3" y="88.6">AMP03GPZ</text>
<text x="63.8" y="86.1">U2</text>
<text x="108.9" y="88.6">AMP03GPZ</text>
<text x="112.6" y="86.1">U10</text>
<text x="63.8" y="125.5">U3</text>
<text x="112.6" y="125.5">U21</text>
<text x="59.3" y="128">AMP03GPZ</text>
<text x="108.9" y="128">AMP03GPZ</text>
<text x="54.2" y="173.7">U16A</text>
<text x="83.2" y="172.4">LF353N/NOPB</text>
<text x="88.4" y="169.9">U16B</text>
<text x="48.9" y="176.3">LF353N/NOPB</text>
</g>
<g font-size="2.1" fill="#840000">
<text x="178" y="184">Sheet:</text>
<text x="186.2" y="184">/Sensing/</text>
<text x="178" y="186.7">File:</text>
<text x="184.1" y="186.7">sensing.kicad_sch</text>
<text x="178" y="196.9">KiCad</text>
<text x="178" y="194.1">Size:</text>
<text x="184.7" y="194.1">A4</text>
<text x="185.7" y="196.9">E.D.A.</text>
<text x="193.3" y="196.9">8.0.3</text>
<text x="200" y="194.1">Date:</text>
<text x="263" y="194.3">Rev:</text>
<text x="263" y="196.9">Id:</text>
<text x="267.1" y="196.9">6/7</text>
</g>
<g font-size="1.8" fill="#840000">
<text x="35" y="11.9">1</text>
<text x="85" y="11.9">2</text>
<text x="135" y="11.9">3</text>
<text x="185" y="11.9">4</text>
<text x="235" y="11.9">5</text>
<text x="285" y="11.9">6</text>
<text x="10.3" y="35.9">A</text>
<text x="285.3" y="35.9">A</text>
<text x="10.3" y="85.9">B</text>
<text x="285.3" y="85.9">B</text>
<text x="10.3" y="135.9">C</text>
<text x="285.3" y="135.9">C</text>
<text x="10.3" y="185.9">D</text>
<text x="285.3" y="185.9">D</text>
<text x="35" y="199.9">1</text>
<text x="85" y="199.9">2</text>
<text x="135" y="199.9">3</text>
<text x="185" y="199.9">4</text>
<text x="235" y="199.9">5</text>
<text x="285" y="199.9">6</text>
</g>
<g font-size="1.8" fill="#006464">
<text x="27.9" y="28.5">BNCs</text>
<text x="132.6" y="28.8">+5V</text>
<text x="166.3" y="28.8">+3V3</text>
<text x="264.1" y="28.8">+3V3</text>
<text x="37.8" y="32.6">1</text>
<text x="37.8" y="35.2">2</text>
<text x="171.5" y="35.2">C22</text>
<text x="181.6" y="35.2">C23</text>
<text x="191.8" y="35.2">C24</text>
<text x="201.9" y="35.2">C46</text>
<text x="213.4" y="35.2">C67</text>
<text x="223.5" y="35.2">C68</text>
<text x="37.8" y="37.7">3</text>
<text x="37.8" y="40.2">4</text>
<text x="129.8" y="36.4">IN-</text>
<text x="129.8" y="41.5">IN+</text>
<text x="135.6" y="39">OUT</text>
<text x="171.5" y="37.7">100n</text>
<text x="181.6" y="37.7">100n</text>
<text x="191.8" y="37.7">100n</text>
<text x="201.9" y="37.7">100n</text>
<text x="213.4" y="37.7">2.2u</text>
<text x="223.5" y="37.7">4.7u</text>
<text x="264.7" y="36.4">+5V</text>
<text x="166.9" y="42.8">+5V</text>
<text x="218.9" y="44">GND</text>
<text x="264.7" y="44">-5V</text>
<text x="80" y="49.1">D1</text>
<text x="80" y="51.7">SP0502BAJT</text>
<text x="104.1" y="49.1">D2</text>
<text x="104.1" y="51.7">SP0502BAJT</text>
<text x="132.6" y="49.1">-5V</text>
<text x="171.5" y="51.7">100n</text>
<text x="171.5" y="49.1">C54</text>
<text x="181.6" y="51.7">100n</text>
<text x="181.6" y="49.1">C55</text>
<text x="191.8" y="51.7">100n</text>
<text x="191.8" y="49.1">C56</text>
<text x="201.9" y="51.7">100n</text>
<text x="201.9" y="49.1">C62</text>
<text x="212.1" y="51.7">100n</text>
<text x="212.1" y="49.1">C57</text>
<text x="223.5" y="51.7">100n</text>
<text x="223.5" y="49.1">C59</text>
<text x="235" y="49.1">C69</text>
<text x="235" y="51.7">2.2u</text>
<text x="245.1" y="49.1">C70</text>
<text x="245.1" y="51.7">4.7u</text>
<text x="264.1" y="51.7">+1V8</text>
<text x="50" y="58">Conn_01x04</text>
<text x="54.7" y="55.5">J7</text>
<text x="166.9" y="56.7">-5V</text>
<text x="240.5" y="58">GND</text>
<text x="251.4" y="56.7">+1V8</text>
<text x="71.6" y="60.6">GND</text>
<text x="95.8" y="60.6">GND</text>
<text x="129.8" y="63.1">IN-</text>
<text x="135.6" y="65.6">OUT</text>
<text x="171.5" y="65.6">100n</text>
<text x="171.5" y="63.1">C63</text>
<text x="181.6" y="65.6">100n</text>
<text x="181.6" y="63.1">C64</text>
<text x="191.8" y="65.6">100n</text>
<text x="191.8" y="63.1">C65</text>
<text x="201.9" y="65.6">100n</text>
<text x="201.9" y="63.1">C66</text>
<text x="212.1" y="65.6">100n</text>
<text x="212.1" y="63.1">C58</text>
<text x="223.5" y="65.6">100n</text>
<text x="223.5" y="63.1">C60</text>
<text x="235" y="63.1">C71</text>
<text x="235" y="65.6">2.2u</text>
<text x="245.1" y="63.1">C72</text>
<text x="245.1" y="65.6">4.7u</text>
<text x="256.6" y="63.1">C51</text>
<text x="256.6" y="65.6">4.7u</text>
<text x="266.7" y="63.1">C36</text>
<text x="266.7" y="65.6">4.7u</text>
<text x="129.8" y="68.2">IN+</text>
<text x="240.5" y="72">GND</text>
<text x="262.1" y="72">GND</text>
<text x="84.3" y="93.6">+5V</text>
<text x="135.1" y="93.6">+5V</text>
<text x="40.4" y="96.1">GND</text>
<text x="56.1" y="96.1">REFERENCE</text>
<text x="56.1" y="98.7">-IN</text>
<text x="56.1" y="101.2">+IN</text>
<text x="67.3" y="101.2">OUTPUT</text>
<text x="71.8" y="98.7">V+</text>
<text x="71.9" y="96.1">NC</text>
<text x="88.7" y="101.2">+1V8</text>
<text x="89.9" y="96.1">GND</text>
<text x="105.7" y="96.1">REFERENCE</text>
<text x="105.7" y="98.7">-IN</text>
<text x="105.7" y="101.2">+IN</text>
<text x="116.8" y="101.2">OUTPUT</text>
<text x="121.3" y="98.7">V+</text>
<text x="121.4" y="96.1">NC</text>
<text x="208.2" y="98.7">+3V3</text>
<text x="260.2" y="98.7">+3V3</text>
<text x="40.4" y="103.7">-5V</text>
<text x="56.1" y="103.7">V-</text>
<text x="68.4" y="103.7">SENSE</text>
<text x="89.9" y="103.7">-5V</text>
<text x="105.7" y="103.7">V-</text>
<text x="118" y="103.7">SENSE</text>
<text x="193" y="107.5">R15</text>
<text x="214.1" y="107.6">TMUX1101DCK</text>
<text x="219.6" y="105">U8</text>
<text x="245.1" y="107.5">R17</text>
<text x="266.1" y="107.6">TMUX1101DCK</text>
<text x="271.1" y="105">U11</text>
<text x="193" y="110.1">100R</text>
<text x="211.7" y="109" transform="rotate(-90 211.7 109)">V_{DD}</text>
<text x="245.1" y="110.1">10k</text>
<text x="263.8" y="109" transform="rotate(-90 263.8 109)">V_{DD}</text>
<text x="211.7" y="115.3" transform="rotate(-90 211.7 115.3)">GND</text>
<text x="263.8" y="115.3" transform="rotate(-90 263.8 115.3)">GND</text>
<text x="208.8" y="124.1">GND</text>
<text x="260.9" y="124.1">GND</text>
<text x="208.2" y="130.4">+3V3</text>
<text x="260.2" y="130.4">+3V3</text>
<text x="40.4" y="135.5">GND</text>
<text x="56.1" y="135.5">REFERENCE</text>
<text x="71.9" y="135.5">NC</text>
<text x="84.3" y="132.9">+5V</text>
<text x="89.9" y="135.5">GND</text>
<text x="105.7" y="135.5">REFERENCE</text>
<text x="121.4" y="135.5">NC</text>
<text x="135.1" y="132.9">+5V</text>
<text x="219.6" y="136.8">U9</text>
<text x="271.1" y="136.8">U12</text>
<text x="40.4" y="143.1">-5V</text>
<text x="56.1" y="138">-IN</text>
<text x="56.1" y="140.6">+IN</text>
<text x="56.1" y="143.1">V-</text>
<text x="67.3" y="140.6">OUTPUT</text>
<text x="68.4" y="143.1">SENSE</text>
<text x="71.8" y="138">V+</text>
<text x="88.7" y="140.6">+1V8</text>
<text x="89.9" y="143.1">-5V</text>
<text x="105.7" y="138">-IN</text>
<text x="105.7" y="140.6">+IN</text>
<text x="105.7" y="143.1">V-</text>
<text x="116.8" y="140.6">OUTPUT</text>
<text x="118" y="143.1">SENSE</text>
<text x="121.3" y="138">V+</text>
<text x="193" y="139.3">R16</text>
<text x="193" y="141.8">1k</text>
<text x="211.7" y="140.8" transform="rotate(-90 211.7 140.8)">V_{DD}</text>
<text x="214.1" y="139.3">TMUX1101DCK</text>
<text x="245.1" y="139.3">R18</text>
<text x="245.1" y="141.8">100k</text>
<text x="263.8" y="140.8" transform="rotate(-90 263.8 140.8)">V_{DD}</text>
<text x="266.1" y="139.3">TMUX1101DCK</text>
<text x="211.7" y="147.1" transform="rotate(-90 211.7 147.1)">GND</text>
<text x="263.8" y="147.1" transform="rotate(-90 263.8 147.1)">GND</text>
<text x="208.8" y="155.8">GND</text>
<text x="260.9" y="155.8">GND</text>
<text x="39.9" y="169.8">+5V</text>
<text x="37.1" y="177.4">IN-</text>
<text x="42.9" y="179.9">OUT</text>
<text x="86.6" y="177.4">IN-</text>
<text x="92.4" y="179.9">OUT</text>
<text x="37.1" y="182.5">IN+</text>
<text x="86.6" y="182.5">IN+</text>
<text x="39.9" y="190.1">-5V</text>
</g>
<g font-size="1.8" fill="#725600">
<text x="106.9" y="32.6">I_LOAD</text>
<text x="257.4" y="33.9">+3V3</text>
<text x="258.6" y="41.5">+5V</text>
<text x="27.9" y="45.5">File:</text>
<text x="33.2" y="45.5">BNCs.kicad_sch</text>
<text x="258.6" y="49.1">-5V</text>
<text x="257.4" y="56.7">+1V8</text>
<text x="143.7" y="101.2">SHUNT_SENSE</text>
<text x="190.7" y="113.9">RANGE_0</text>
<text x="242.8" y="113.9">RANGE_2</text>
<text x="143.7" y="140.6">V_SENSE</text>
<text x="190.7" y="145.6">RANGE_1</text>
<text x="242.8" y="145.6">RANGE_3</text>
</g>
<g font-size="1.8" fill="#a90000">
<text x="126.3" y="35.3">2</text>
<text x="126.3" y="40.4">3</text>
<text x="141.5" y="37.8">1</text>
<text x="70.9" y="46.4" transform="rotate(-90 70.9 46.4)">1</text>
<text x="75.9" y="46.4" transform="rotate(-90 75.9 46.4)">2</text>
<text x="95" y="46.4" transform="rotate(-90 95 46.4)">1</text>
<text x="100.1" y="46.4" transform="rotate(-90 100.1 46.4)">2</text>
<text x="51.8" y="48.3" transform="rotate(-90 51.8 48.3)">4</text>
<text x="54.4" y="48.3" transform="rotate(-90 54.4 48.3)">3</text>
<text x="56.9" y="48.3" transform="rotate(-90 56.9 48.3)">2</text>
<text x="59.4" y="48.3" transform="rotate(-90 59.4 48.3)">1</text>
<text x="73.4" y="54" transform="rotate(-90 73.4 54)">3</text>
<text x="97.5" y="54" transform="rotate(-90 97.5 54)">3</text>
<text x="126.3" y="62">6</text>
<text x="141.5" y="64.5">7</text>
<text x="126.3" y="67.1">5</text>
<text x="51.4" y="95">1</text>
<text x="78" y="95">8</text>
<text x="100.9" y="95">1</text>
<text x="127.6" y="95">8</text>
<text x="51.4" y="97.5">2</text>
<text x="51.4" y="100.1">3</text>
<text x="78" y="100.1">6</text>
<text x="78" y="97.5">7</text>
<text x="100.9" y="97.5">2</text>
<text x="100.9" y="100.1">3</text>
<text x="127.6" y="100.1">6</text>
<text x="127.6" y="97.5">7</text>
<text x="51.4" y="102.6">4</text>
<text x="78" y="102.6">5</text>
<text x="100.9" y="102.6">4</text>
<text x="127.6" y="102.6">5</text>
<text x="210.6" y="104.8" transform="rotate(-90 210.6 104.8)">5</text>
<text x="262.6" y="104.8" transform="rotate(-90 262.6 104.8)">5</text>
<text x="201.9" y="110.2">2</text>
<text x="201.9" y="112.8">4</text>
<text x="213.3" y="110.2">1</text>
<text x="253.9" y="110.2">2</text>
<text x="253.9" y="112.8">4</text>
<text x="265.4" y="110.2">1</text>
<text x="210.6" y="117.5" transform="rotate(-90 210.6 117.5)">3</text>
<text x="262.6" y="117.5" transform="rotate(-90 262.6 117.5)">3</text>
<text x="51.4" y="134.4">1</text>
<text x="51.4" y="136.9">2</text>
<text x="78" y="136.9">7</text>
<text x="78" y="134.4">8</text>
<text x="100.9" y="134.4">1</text>
<text x="100.9" y="136.9">2</text>
<text x="127.6" y="136.9">7</text>
<text x="127.6" y="134.4">8</text>
<text x="210.6" y="136.6" transform="rotate(-90 210.6 136.6)">5</text>
<text x="262.6" y="136.6" transform="rotate(-90 262.6 136.6)">5</text>
<text x="51.4" y="139.4">3</text>
<text x="51.4" y="142">4</text>
<text x="78" y="142">5</text>
<text x="78" y="139.4">6</text>
<text x="100.9" y="139.4">3</text>
<text x="100.9" y="142">4</text>
<text x="127.6" y="142">5</text>
<text x="127.6" y="139.4">6</text>
<text x="201.9" y="142">2</text>
<text x="213.3" y="142">1</text>
<text x="253.9" y="142">2</text>
<text x="265.4" y="142">1</text>
<text x="201.9" y="144.5">4</text>
<text x="210.6" y="149.3" transform="rotate(-90 210.6 149.3)">3</text>
<text x="253.9" y="144.5">4</text>
<text x="262.6" y="149.3" transform="rotate(-90 262.6 149.3)">3</text>
<text x="33.6" y="176.3">2</text>
<text x="48.8" y="178.8">1</text>
<text x="83.1" y="176.3">6</text>
<text x="98.4" y="178.8">7</text>
<text x="33.6" y="181.4">3</text>
<text x="83.1" y="181.4">5</text>
</g>
<g font-size="1.8" fill="#0000c2">
<text x="185.2" y="31.5">Switch</text>
<text x="192.4" y="31.5">decoupling</text>
<text x="165.1" y="75.2">Most</text>
<text x="165.1" y="77.2">3.3V</text>
<text x="170.4" y="77.2">caps</text>
<text x="170.6" y="75.2">of</text>
<text x="173.7" y="75.2">these</text>
<text x="176" y="77.2">are</text>
<text x="179.9" y="75.2">may</text>
<text x="180.2" y="77.2">more</text>
<text x="184.9" y="75.2">not</text>
<text x="186.1" y="77.2">critical</text>
<text x="189.1" y="75.2">be</text>
<text x="192.5" y="75.2">needed,</text>
<text x="193.9" y="77.2">here</text>
<text x="199.2" y="77.2">for</text>
<text x="201" y="75.2">just</text>
<text x="203" y="77.2">the</text>
<text x="205.7" y="75.2">here</text>
<text x="207.2" y="77.2">analog</text>
<text x="211" y="75.2">to</text>
<text x="214" y="75.2">help</text>
<text x="214.8" y="77.2">switches.</text>
<text x="219.2" y="75.2">PSRR.</text>
<text x="141.1" y="98.1">Vout</text>
<text x="146.4" y="98.1">=</text>
<text x="149.2" y="98.1">1.8V</text>
<text x="154.4" y="98.1">+</text>
<text x="157.2" y="98.1">VSens</text>
<text x="58.8" y="110.8">Vout</text>
<text x="64.1" y="110.8">=</text>
<text x="66.8" y="110.8">-VSens</text>
<text x="141.1" y="137.5">Vout</text>
<text x="146.4" y="137.5">=</text>
<text x="149.2" y="137.5">1.8V</text>
<text x="154.4" y="137.5">+</text>
<text x="157.2" y="137.5">VSens</text>
<text x="58.8" y="150.2">Vout</text>
<text x="64.1" y="150.2">=</text>
<text x="66.8" y="150.2">-VSens</text>
<text x="197.6" y="160.5">Make</text>
<text x="203.5" y="160.5">sure</text>
<text x="208.7" y="160.5">to</text>
<text x="211.8" y="160.5">have</text>
<text x="217.3" y="160.5">good</text>
<text x="223.1" y="160.5">common</text>
<text x="232.2" y="160.5">mode</text>
<text x="238.4" y="160.5">current</text>
<text x="246.3" y="160.5">isolation</text>
<text x="255.7" y="160.5">for</text>
<text x="259.6" y="160.5">these</text>
</g>
<g font-size="1.8" fill="#0f0f0f">
<text x="105.4" y="39">I_In</text>
<text x="149.9" y="37.8">V_Sense+</text>
<text x="149.9" y="64.4">V_Sense-</text>
<text x="26.3" y="100">BUF_Shunt-</text>
<text x="26.3" y="97.4">BUF_Shunt+</text>
<text x="178.3" y="105.1">Shunt+</text>
<text x="190.5" y="102.5">I_In</text>
<text x="230.3" y="105.1">Shunt+</text>
<text x="242.6" y="102.5">I_In</text>
<text x="215.9" y="110.1">Shunt-</text>
<text x="268" y="110.1">Shunt-</text>
<text x="30" y="136.8">V_Sense+</text>
<text x="178.3" y="136.8">Shunt+</text>
<text x="190.5" y="134.3">I_In</text>
<text x="230.3" y="136.8">Shunt+</text>
<text x="242.6" y="134.3">I_In</text>
<text x="30" y="139.4">V_Sense-</text>
<text x="215.9" y="141.9">Shunt-</text>
<text x="268" y="141.9">Shunt-</text>
<text x="57.1" y="178.7">BUF_Shunt+</text>
<text x="106.7" y="178.7">BUF_Shunt-</text>
<text x="24.6" y="181.3">Shunt+</text>
<text x="74.1" y="181.3">Shunt-</text>
</g>
<g font-size=".7" fill="#a90000">
<text x="134.4" y="34.7" transform="rotate(-90 134.4 34.7)">8</text>
<text x="134.4" y="42.3" transform="rotate(-90 134.4 42.3)">4</text>
<text x="41.7" y="175.7" transform="rotate(-90 41.7 175.7)">8</text>
<text x="41.7" y="183.3" transform="rotate(-90 41.7 183.3)">4</text>
</g>
<g font-size=".7" fill="#006464">
<text x="135.1" y="37.2" transform="rotate(-90 135.1 37.2)">V+</text>
<text x="42.4" y="178.2" transform="rotate(-90 42.4 178.2)">V+</text>
</g>
</svg>
